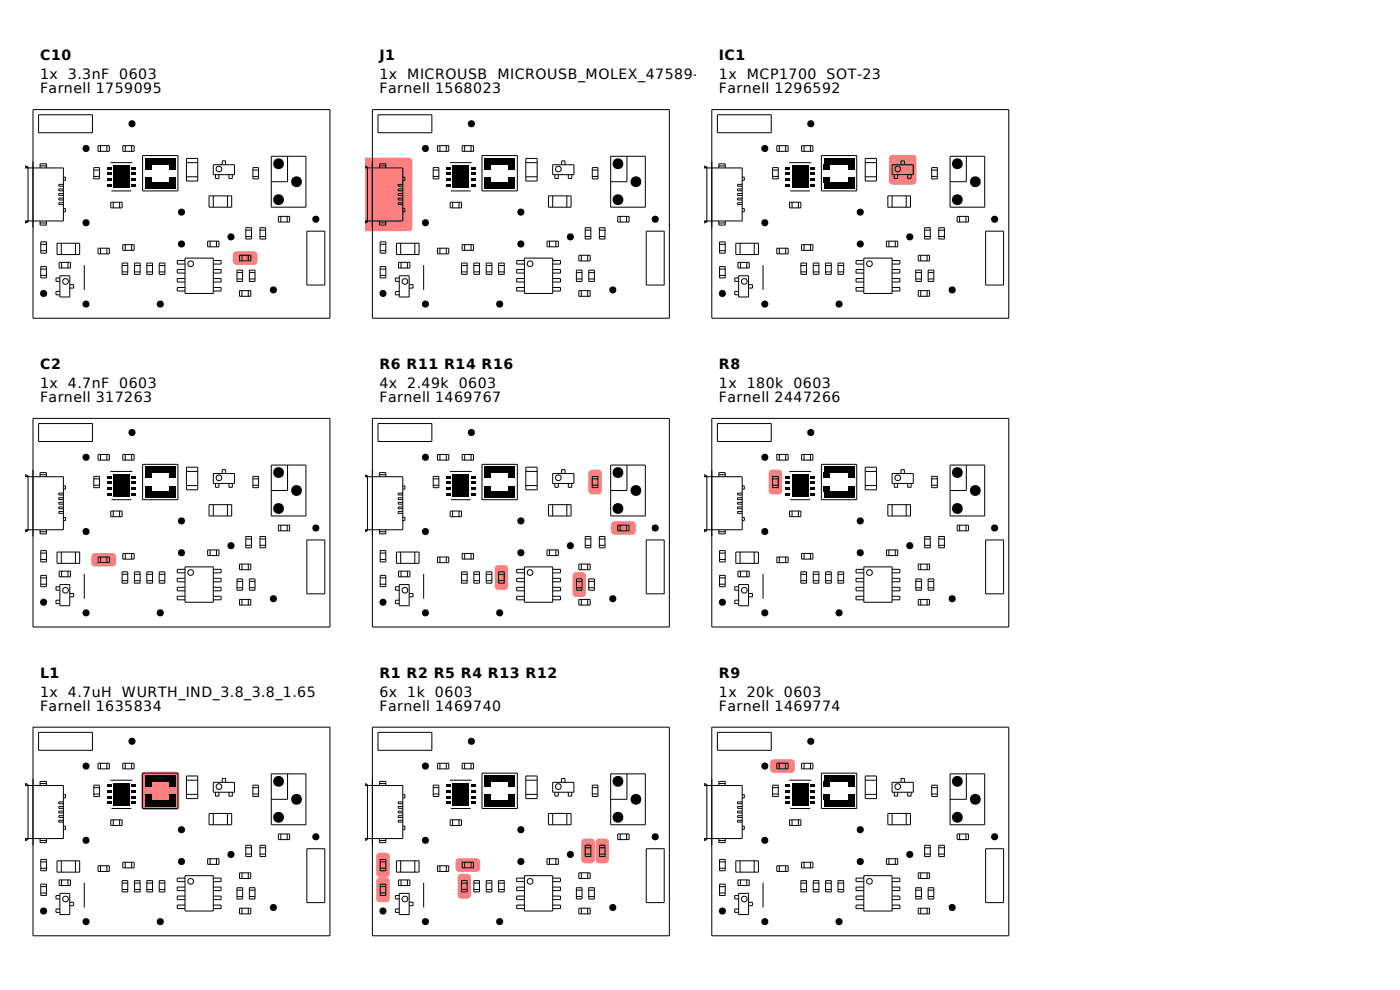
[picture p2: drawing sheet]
<svg xmlns="http://www.w3.org/2000/svg" width="297mm" height="210mm" viewBox="0 0 297 210" stroke-linecap="round" stroke-linejoin="round" font-family="sans-serif">
<path d="M49.6 53.6l.5-.3h3.8a.75 .75 0 0 1 .7 .8v1.3a.75 .75 0 0 1-.7 .8h-3.8a.75 .75 0 0 1-.7-.8v-1.3z" fill="#ff8080"/>
<g fill="#000">
<path d="M22.7 35.4h.9v.6h-.9zM22.7 36.6h.9v.6h-.9zM22.7 37.8h.9v.6h-.9zM22.7 39h.9v.6h-.9zM24 35.1h3.5v4.8h-3.5zM27.9 39h.9v.6h-.9zM27.9 37.8h.9v.6h-.9zM27.9 36.6h.9v.6h-.9zM27.9 35.4h.9v.6h-.9zM30.8 33.5h6.4v1.3h-6.4zM30.8 38.7h6.4v1.3h-6.4zM30.8 34.8h1.3v1.1h-1.3z"/>
<path d="M30.8 37.6h1.3v1.1h-1.3zM36 34.8h1.2v1.1h-1.2zM36 37.6h1.2v1.1h-1.2z"/>
<circle cx="18.3" cy="31.5" r=".76"/>
<circle cx="28" cy="26.3" r=".76"/>
<circle cx="59.1" cy="34.7" r="1.15"/>
<circle cx="62.9" cy="38.5" r="1.15"/>
<circle cx="18.3" cy="47.2" r=".76"/>
<circle cx="38.5" cy="51.8" r=".76"/>
<circle cx="38.5" cy="45" r=".76"/>
<circle cx="49" cy="50.3" r=".76"/>
<circle cx="59.1" cy="42.4" r="1.15"/>
<circle cx="67" cy="46.5" r=".76"/>
<circle cx="9.2" cy="62.3" r=".76"/>
<circle cx="18.2" cy="64.5" r=".76"/>
<circle cx="34" cy="64.5" r=".76"/>
<circle cx="58" cy="61.5" r=".76"/>
</g>
<g fill="none" stroke="#000" stroke-width=".21">
<path d="M5.5 35.6h8v11.3h-8M5.5 35.5l.5 .1M5.5 35.2l.5 .2v11.7l-.5 .2M7 23.3h63v44.2h-63zM8.2 24.3h11.4v3.9h-11.4zM8.5 35.2h1.4M8.5 35.6v-.8h1.4v.8M13.5 39.1h-1v.4h1M13.5 37.6h.4v.7h-.4M19.9 35.6h1.2v2.4h-1.2zM19.9 37.4h1.2M19.9 36.1h1.2"/>
<path d="M20.8 30.9h2.4v1.2h-2.4zM21.3 30.9v1.2M22.7 30.9v1.2M23.4 34.5h4.7M26.1 30.9h2.4v1.2h-2.4zM26.6 30.9v1.2M27.9 30.9v1.2M30.3 33h7.5v7.5h-7.5zM39.6 34.5h2.4M39.6 33.6h2.4v4.8h-2.4zM39.6 37.5h2.4M45.3 35h4.5v2.1h-4.5z"/>
<path d="M45.7 37.1v.8h.7v-.8M47.1 35v-.9h.8v.9M48.6 37.1v.8h.7v-.8M53.7 35.6h1.2v2.4h-1.2zM53.7 37.4h1.2M53.7 36.1h1.2M57.6 33.2h7.3v10.8h-7.3zM61 33.2v5.4h-3.4M6 46.9l-.5 .1M8.5 47.3h1.4M8.5 46.9v.9h1.4v-.9M8.7 56.6h1.2v2.4h-1.2z"/>
<path d="M8.7 51.3h1.2v2.4h-1.2zM8.7 53.2h1.2M8.7 51.8h1.2M8.7 57.1h1.2M8.7 58.4h1.2M12.1 51.6h4.8v2.4h-4.8zM12.6 55.7h2.4v1.2h-2.4zM12.7 59h-.8v.7h.8M12.7 58.5h2.1v4.5h-2.1zM13 51.6v2.4M13.1 55.7v1.2M13.5 40.1h-1v.4h1"/>
<path d="M13.5 41.1h-1v.3h1M13.5 42h-1v.4h1M13.5 43h-1v.4h1M13.5 44.3h.4v.6h-.4M14.4 55.7v1.2M16 51.6v2.4M17.9 56.3v5.2M20.8 52.7h2.4v1.2h-2.4zM21.3 52.7v1.2M22.7 52.7v1.2M23.5 42.9h2.4v1.2h-2.4zM23.7 40.5h4.2"/>
<path d="M24 42.9v1.2M25.4 42.9v1.2M25.9 55.8h1.2v2.4h-1.2zM25.9 56.3h1.2M25.9 57.7h1.2M26.1 51.9h2.4v1.2h-2.4zM26.6 51.9v1.2M27.9 51.9v1.2M28.5 55.8h1.2v2.4h-1.2zM28.5 56.3h1.2M28.5 57.7h1.2M31.2 55.8h1.2v2.4h-1.2z"/>
<path d="M31.2 56.3h1.2M31.2 57.7h1.2M33.8 55.8h1.2v2.4h-1.2zM33.8 56.3h1.2M33.8 57.7h1.2M39.3 54.8h6v7.5h-6zM39.3 55.3h-1.7v.7h1.7M39.3 57.2h-1.7v.7h1.7M39.3 59.1h-1.7v.7h1.7M44.1 51.2h2.4v1.2h-2.4zM44.4 41.6h4.8v2.4h-4.8zM44.6 51.2v1.2"/>
<path d="M45.3 41.6v2.4M45.3 55.3h1.6v.7h-1.6M45.3 57.2h1.6v.7h-1.6M45.3 59.1h1.6v.7h-1.6M45.9 51.2v1.2M48.3 41.6v2.4M50.3 59.2h1.2M50.3 57.8h1.2M50.3 57.3h1.2v2.4h-1.2zM50.8 54.2h2.4v1.2h-2.4zM51.3 54.2v1.2M52.2 48.8h1.2"/>
<path d="M52.2 50.2h1.2M52.2 48.3h1.2v2.4h-1.2zM52.7 54.2v1.2M52.9 59.2h1.2M52.9 57.8h1.2M52.9 57.3h1.2v2.4h-1.2zM55.2 48.8h1.2M55.2 50.2h1.2M55.2 48.3h1.2v2.4h-1.2zM59.1 45.9h2.4v1.2h-2.4zM59.6 45.9v1.2M60.9 45.9v1.2"/>
<path d="M65.1 49h3.8v11.5h-3.8zM12.7 61.8h-.8v.7h.8M14.8 60.4h.8v.7h-.8M39.3 61h-1.7v.7h1.7M45.3 61h1.6v.7h-1.6M50.8 61.7h2.4v1.2h-2.4zM51.3 61.7v1.2M52.7 61.7v1.2"/>
<circle cx="46.5" cy="35.9" r=".6"/>
<circle cx="13.9" cy="59.7" r=".6"/>
<circle cx="40.5" cy="56" r=".6"/>
</g>
<path d="M19.6 117.6l.5-.3h3.8a.75 .75 0 0 1 .7 .8v1.3a.75 .75 0 0 1-.7 .8h-3.8a.75 .75 0 0 1-.7-.8v-1.3z" fill="#ff8080"/>
<g fill="#000">
<path d="M30.8 99h6.4v1.3h-6.4zM22.7 100.9h.9v.6h-.9zM22.7 102.1h.9v.6h-.9zM22.7 103.3h.9v.6h-.9zM22.7 104.5h.9v.6h-.9zM24 100.6h3.5v4.8h-3.5zM27.9 104.5h.9v.6h-.9zM27.9 103.3h.9v.6h-.9zM27.9 102.1h.9v.6h-.9zM27.9 100.9h.9v.6h-.9zM30.8 104.2h6.4v1.3h-6.4zM30.8 100.3h1.3v1.1h-1.3z"/>
<path d="M30.8 103.1h1.3v1.1h-1.3zM36 100.3h1.2v1.1h-1.2zM36 103.1h1.2v1.1h-1.2z"/>
<circle cx="18.3" cy="97" r=".76"/>
<circle cx="28" cy="91.8" r=".76"/>
<circle cx="18.3" cy="112.8" r=".76"/>
<circle cx="38.5" cy="117.3" r=".76"/>
<circle cx="38.5" cy="110.5" r=".76"/>
<circle cx="49" cy="115.8" r=".76"/>
<circle cx="59.1" cy="107.9" r="1.15"/>
<circle cx="59.1" cy="100.2" r="1.15"/>
<circle cx="62.9" cy="104.1" r="1.15"/>
<circle cx="67" cy="112" r=".76"/>
<circle cx="9.2" cy="127.8" r=".76"/>
<circle cx="18.2" cy="130" r=".76"/>
<circle cx="34" cy="130" r=".76"/>
<circle cx="58" cy="127" r=".76"/>
</g>
<g fill="none" stroke="#000" stroke-width=".21">
<path d="M7 88.8h63v44.2h-63zM8.2 89.9h11.4v3.8h-11.4zM20.8 96.4h2.4v1.2h-2.4zM21.3 96.4v1.2M22.7 96.4v1.2M26.1 96.4h2.4v1.2h-2.4zM26.6 96.4v1.2M27.9 96.4v1.2M30.3 98.5h7.5v7.5h-7.5zM39.6 99.1h2.4v4.8h-2.4zM57.6 98.7h7.3v10.8h-7.3zM61 98.7v5.4h-3.4"/>
<path d="M5.5 101.1h8v11.3h-8M5.5 101l.5 .1M5.5 100.7l.5 .2v11.7l-.5 .2M6 112.4l-.5 .2M8.5 100.7h1.4M8.5 112.8h1.4M8.5 101.1v-.8h1.4v.8M8.5 112.4v.9h1.4v-.9M8.7 116.8h1.2v2.4h-1.2zM8.7 118.7h1.2M8.7 117.3h1.2M12.1 117.1h4.8v2.4h-4.8z"/>
<path d="M13 117.1v2.4M13.5 104.6h-1v.4h1M13.5 105.6h-1v.4h1M13.5 106.6h-1v.4h1M13.5 107.5h-1v.4h1M13.5 108.5h-1v.4h1M13.5 103.1h.4v.7h-.4M13.5 109.8h.4v.6h-.4M16 117.1v2.4M19.9 101.1h1.2v2.4h-1.2zM19.9 102.9h1.2M19.9 101.6h1.2"/>
<path d="M20.8 118.2h2.4v1.2h-2.4zM21.3 118.2v1.2M22.7 118.2v1.2M23.4 100h4.7M23.5 108.4h2.4v1.2h-2.4zM23.7 106h4.2M24 108.4v1.2M25.4 108.4v1.2M26.1 117.4h2.4v1.2h-2.4zM26.6 117.4v1.2M27.9 117.4v1.2M39.6 100h2.4"/>
<path d="M39.6 103h2.4M44.1 116.7h2.4v1.2h-2.4zM44.4 107.1h4.8v2.4h-4.8zM44.6 116.7v1.2M45.3 100.5h4.5v2.1h-4.5zM45.3 107.1v2.4M45.7 102.6v.8h.7v-.8M45.9 116.7v1.2M47.1 100.5v-.9h.8v.9M48.3 107.1v2.4M48.6 102.6v.8h.7v-.8M50.8 119.7h2.4v1.2h-2.4z"/>
<path d="M51.3 119.7v1.2M52.2 114.3h1.2M52.2 115.7h1.2M52.2 113.8h1.2v2.4h-1.2zM52.7 119.7v1.2M53.7 101.1h1.2v2.4h-1.2zM53.7 102.9h1.2M53.7 101.6h1.2M55.2 114.3h1.2M55.2 115.7h1.2M55.2 113.8h1.2v2.4h-1.2zM59.1 111.4h2.4v1.2h-2.4z"/>
<path d="M59.6 111.4v1.2M60.9 111.4v1.2M65.1 114.5h3.8v11.5h-3.8zM8.7 122.1h1.2v2.4h-1.2zM8.7 122.6h1.2M8.7 123.9h1.2M12.6 121.2h2.4v1.2h-2.4zM12.7 124.5h-.8v.7h.8M12.7 127.3h-.8v.8h.8M12.7 124h2.1v4.5h-2.1zM13.1 121.2v1.2M14.4 121.2v1.2"/>
<path d="M14.8 125.9h.8v.7h-.8M17.9 121.8v5.2M25.9 121.3h1.2v2.4h-1.2zM25.9 121.8h1.2M25.9 123.2h1.2M28.5 121.3h1.2v2.4h-1.2zM28.5 121.8h1.2M28.5 123.2h1.2M31.2 121.3h1.2v2.4h-1.2zM31.2 121.8h1.2M31.2 123.2h1.2M33.8 121.3h1.2v2.4h-1.2z"/>
<path d="M33.8 121.8h1.2M33.8 123.2h1.2M39.3 120.3h6v7.5h-6zM39.3 120.8h-1.7v.7h1.7M39.3 122.7h-1.7v.7h1.7M39.3 124.6h-1.7v.7h1.7M39.3 126.5h-1.7v.7h1.7M45.3 120.8h1.6v.7h-1.6M45.3 122.7h1.6v.7h-1.6M45.3 124.6h1.6v.7h-1.6M45.3 126.5h1.6v.7h-1.6M50.3 124.7h1.2"/>
<path d="M50.3 123.3h1.2M50.3 122.8h1.2v2.4h-1.2zM50.8 127.2h2.4v1.2h-2.4zM51.3 127.2v1.2M52.7 127.2v1.2M52.9 124.7h1.2M52.9 123.3h1.2M52.9 122.8h1.2v2.4h-1.2z"/>
<circle cx="46.5" cy="101.4" r=".6"/>
<circle cx="13.9" cy="125.2" r=".6"/>
<circle cx="40.5" cy="121.5" r=".6"/>
</g>
<path d="M30.2 163.9l.5-.2h6.6a.75 .75 0 0 1 .8 .8v6.6a.75 .75 0 0 1-.8 .7h-6.6a.75 .75 0 0 1-.7-.7v-6.6z" fill="#ff8080"/>
<g fill="#000">
<path d="M22.7 166.4h.9v.6h-.9zM22.7 167.6h.9v.6h-.9zM22.7 168.8h.9v.6h-.9zM22.7 170h.9v.6h-.9zM24 166.1h3.5v4.9h-3.5zM27.9 170h.9v.6h-.9zM27.9 168.8h.9v.6h-.9zM27.9 167.6h.9v.6h-.9zM27.9 166.4h.9v.6h-.9zM30.8 164.5h6.4v1.3h-6.4zM30.8 169.7h6.4v1.3h-6.4zM30.8 165.8h1.3v1.1h-1.3z"/>
<path d="M30.8 168.6h1.3v1.1h-1.3zM36 165.8h1.2v1.1h-1.2zM36 168.6h1.2v1.1h-1.2z"/>
<circle cx="28" cy="157.3" r=".76"/>
<circle cx="18.3" cy="162.5" r=".76"/>
<circle cx="18.3" cy="178.3" r=".76"/>
<circle cx="38.5" cy="176" r=".76"/>
<circle cx="59.1" cy="165.8" r="1.15"/>
<circle cx="59.1" cy="173.4" r="1.15"/>
<circle cx="62.9" cy="169.6" r="1.15"/>
<circle cx="67" cy="177.5" r=".76"/>
<circle cx="9.2" cy="193.3" r=".76"/>
<circle cx="18.2" cy="195.5" r=".76"/>
<circle cx="34" cy="195.5" r=".76"/>
<circle cx="38.5" cy="182.8" r=".76"/>
<circle cx="49" cy="181.3" r=".76"/>
<circle cx="58" cy="192.5" r=".76"/>
</g>
<g fill="none" stroke="#000" stroke-width=".21">
<path d="M7 154.3h63v44.2h-63zM8.2 155.4h11.4v3.8h-11.4zM5.5 166.6h8v11.3h-8M5.5 166.5l.5 .1M5.5 166.3l.5 .1v11.7l-.5 .2M6 177.9l-.5 .2M8.5 166.2h1.4M8.5 178.3h1.4M8.5 166.6v-.8h1.4v.8M8.5 177.9v.9h1.4v-.9M13.5 170.1h-1v.4h1M13.5 171.1h-1v.4h1"/>
<path d="M13.5 172.1h-1v.4h1M13.5 173.1h-1v.3h1M13.5 174h-1v.4h1M13.5 168.6h.4v.7h-.4M13.5 175.3h.4v.6h-.4M19.9 166.6h1.2v2.4h-1.2zM19.9 168.4h1.2M19.9 167.1h1.2M20.8 161.9h2.4v1.2h-2.4zM21.3 161.9v1.2M22.7 161.9v1.2M23.4 165.5h4.7"/>
<path d="M23.5 173.9h2.4v1.2h-2.4zM23.7 171.5h4.2M24 173.9v1.2M25.4 173.9v1.2M26.1 161.9h2.4v1.2h-2.4zM26.6 161.9v1.2M27.9 161.9v1.2M30.3 164h7.5v7.5h-7.5zM39.6 165.5h2.4M39.6 164.6h2.4v4.8h-2.4zM39.6 168.5h2.4M44.4 172.6h4.8v2.4h-4.8z"/>
<path d="M45.3 166h4.5v2.1h-4.5zM45.3 172.6v2.4M45.7 168.1v.8h.7v-.8M47.1 166v-.9h.8v.9M48.3 172.6v2.4M48.6 168.1v.8h.7v-.8M52.2 179.8h1.2M52.2 179.3h1.2v2.4h-1.2zM53.7 166.6h1.2v2.4h-1.2zM53.7 168.4h1.2M53.7 167.1h1.2M55.2 179.8h1.2"/>
<path d="M55.2 179.3h1.2v2.4h-1.2zM57.6 164.2h7.3v10.8h-7.3zM59.1 176.9h2.4v1.2h-2.4zM59.6 176.9v1.2M60.9 176.9v1.2M61 164.2v5.4h-3.4M8.7 187.6h1.2v2.4h-1.2zM8.7 182.3h1.2v2.4h-1.2zM8.7 184.2h1.2M8.7 182.8h1.2M8.7 188.1h1.2M8.7 189.4h1.2"/>
<path d="M12.1 182.6h4.8v2.4h-4.8zM12.6 186.7h2.4v1.2h-2.4zM12.7 190h-.8v.7h.8M12.7 192.8h-.8v.8h.8M12.7 189.5h2.1v4.5h-2.1zM13 182.6v2.4M13.1 186.7v1.2M14.4 186.7v1.2M14.8 191.4h.8v.7h-.8M16 182.6v2.4M17.9 187.3v5.2M20.8 183.7h2.4v1.2h-2.4z"/>
<path d="M21.3 183.7v1.2M22.7 183.7v1.2M25.9 186.8h1.2v2.4h-1.2zM25.9 187.3h1.2M25.9 188.7h1.2M26.1 182.9h2.4v1.2h-2.4zM26.6 182.9v1.2M27.9 182.9v1.2M28.5 186.8h1.2v2.4h-1.2zM28.5 187.3h1.2M28.5 188.7h1.2M31.2 186.8h1.2v2.4h-1.2z"/>
<path d="M31.2 187.3h1.2M31.2 188.7h1.2M33.8 186.8h1.2v2.4h-1.2zM33.8 187.3h1.2M33.8 188.7h1.2M39.3 185.8h6v7.5h-6zM39.3 186.3h-1.7v.7h1.7M39.3 188.2h-1.7v.7h1.7M39.3 190.1h-1.7v.8h1.7M39.3 192h-1.7v.8h1.7M44.1 182.2h2.4v1.2h-2.4zM44.6 182.2v1.2"/>
<path d="M45.3 186.3h1.6v.7h-1.6M45.3 188.2h1.6v.7h-1.6M45.3 190.1h1.6v.8h-1.6M45.3 192h1.6v.8h-1.6M45.9 182.2v1.2M50.3 190.2h1.2M50.3 188.8h1.2M50.3 188.3h1.2v2.4h-1.2zM50.8 185.2h2.4v1.2h-2.4zM50.8 192.7h2.4v1.2h-2.4zM51.3 185.2v1.2M51.3 192.7v1.2"/>
<path d="M52.2 181.2h1.2M52.7 185.2v1.2M52.7 192.7v1.2M52.9 190.2h1.2M52.9 188.8h1.2M52.9 188.3h1.2v2.4h-1.2zM55.2 181.2h1.2M65.1 180.1h3.8v11.4h-3.8z"/>
<circle cx="46.5" cy="166.9" r=".6"/>
<circle cx="13.9" cy="190.7" r=".6"/>
<circle cx="40.5" cy="187" r=".6"/>
</g>
<path d="M77.5 33.5h9.2a.75 .75 0 0 1 .8 .7v14.1a.75 .75 0 0 1-.8 .8h-9.2z" fill="#ff8080"/>
<g fill="#000">
<path d="M94.7 35.4h.9v.6h-.9zM94.7 36.6h.9v.6h-.9zM94.7 37.8h.9v.6h-.9zM94.7 39h.9v.6h-.9zM96 35.1h3.5v4.8h-3.5zM99.9 39h.9v.6h-.9zM99.9 37.8h.9v.6h-.9zM99.9 36.6h.9v.6h-.9zM99.9 35.4h.9v.6h-.9zM102.8 33.5h6.4v1.3h-6.4zM102.8 38.7h6.4v1.3h-6.4zM102.8 34.8h1.3v1.1h-1.3z"/>
<path d="M102.8 37.6h1.3v1.1h-1.3zM108 34.8h1.2v1.1h-1.2zM108 37.6h1.2v1.1h-1.2z"/>
<circle cx="90.3" cy="31.5" r=".76"/>
<circle cx="100" cy="26.3" r=".76"/>
<circle cx="131.1" cy="34.7" r="1.15"/>
<circle cx="134.9" cy="38.5" r="1.15"/>
<circle cx="90.3" cy="47.2" r=".76"/>
<circle cx="110.5" cy="45" r=".76"/>
<circle cx="110.5" cy="51.8" r=".76"/>
<circle cx="121" cy="50.3" r=".76"/>
<circle cx="131.1" cy="42.4" r="1.15"/>
<circle cx="139" cy="46.5" r=".76"/>
<circle cx="81.3" cy="62.3" r=".76"/>
<circle cx="90.3" cy="64.5" r=".76"/>
<circle cx="106" cy="64.5" r=".76"/>
<circle cx="130" cy="61.5" r=".76"/>
</g>
<g fill="none" stroke="#000" stroke-width=".21">
<path d="M77.5 35.6h8v11.3h-8M77.5 35.5l.5 .1M77.5 35.2l.5 .2v11.7l-.5 .2M79 23.3h63v44.2h-63zM80.2 24.3h11.4v3.9h-11.4zM80.5 35.2h1.4M80.5 35.6v-.8h1.4v.8M85.5 39.1h-1v.4h1M85.5 37.6h.4v.7h-.4M91.9 35.6h1.2v2.4h-1.2zM91.9 37.4h1.2M91.9 36.1h1.2"/>
<path d="M92.8 30.9h2.4v1.2h-2.4zM93.3 30.9v1.2M94.7 30.9v1.2M95.4 34.5h4.7M98.1 30.9h2.4v1.2h-2.4zM98.6 30.9v1.2M99.9 30.9v1.2M102.3 33h7.5v7.5h-7.5zM111.6 34.5h2.4M111.6 33.6h2.4v4.8h-2.4zM111.6 37.5h2.4M117.3 35h4.5v2.1h-4.5z"/>
<path d="M117.7 37.1v.8h.7v-.8M119.2 35v-.9h.7v.9M120.6 37.1v.8h.7v-.8M125.7 35.6h1.2v2.4h-1.2zM125.7 37.4h1.2M125.7 36.1h1.2M129.6 33.2h7.3v10.8h-7.3zM133 33.2v5.4h-3.4M78 46.9l-.5 .1M80.5 47.3h1.4M80.5 46.9v.9h1.4v-.9M80.7 56.6h1.2v2.4h-1.2z"/>
<path d="M80.7 51.3h1.2v2.4h-1.2zM80.7 53.2h1.2M80.7 51.8h1.2M80.7 57.1h1.2M80.7 58.4h1.2M84.1 51.6h4.8v2.4h-4.8zM84.6 55.7h2.4v1.2h-2.4zM84.7 59h-.8v.7h.8M84.7 58.5h2.1v4.5h-2.1zM85 51.6v2.4M85.1 55.7v1.2M85.5 40.1h-1v.4h1"/>
<path d="M85.5 41.1h-1v.3h1M85.5 42h-1v.4h1M85.5 43h-1v.4h1M85.5 44.3h.4v.6h-.4M86.4 55.7v1.2M88 51.6v2.4M89.9 56.3v5.2M92.8 52.7h2.4v1.2h-2.4zM93.3 52.7v1.2M94.7 52.7v1.2M95.5 42.9h2.4v1.2h-2.4zM95.7 40.5h4.2"/>
<path d="M96 42.9v1.2M97.4 42.9v1.2M97.9 55.8h1.2v2.4h-1.2zM97.9 56.3h1.2M97.9 57.7h1.2M98.1 51.9h2.4v1.2h-2.4zM98.6 51.9v1.2M99.9 51.9v1.2M100.5 55.8h1.2v2.4h-1.2zM100.5 56.3h1.2M100.5 57.7h1.2M103.2 55.8h1.2v2.4h-1.2z"/>
<path d="M103.2 56.3h1.2M103.2 57.7h1.2M105.8 55.8h1.2v2.4h-1.2zM105.8 56.3h1.2M105.8 57.7h1.2M111.3 54.8h6v7.5h-6zM111.3 55.3h-1.7v.7h1.7M111.3 57.2h-1.7v.7h1.7M111.3 59.1h-1.7v.7h1.7M116.1 51.2h2.4v1.2h-2.4zM116.4 41.6h4.8v2.4h-4.8zM116.6 51.2v1.2"/>
<path d="M117.3 41.6v2.4M117.3 55.3h1.6v.7h-1.6M117.3 57.2h1.6v.7h-1.6M117.3 59.1h1.6v.7h-1.6M117.9 51.2v1.2M120.3 41.6v2.4M122.3 59.2h1.2M122.3 57.8h1.2M122.3 57.3h1.2v2.4h-1.2zM122.8 54.2h2.4v1.2h-2.4zM123.3 54.2v1.2M124.2 48.8h1.2"/>
<path d="M124.2 50.2h1.2M124.2 48.3h1.2v2.4h-1.2zM124.7 54.2v1.2M124.9 59.2h1.2M124.9 57.8h1.2M124.9 57.3h1.2v2.4h-1.2zM127.2 48.8h1.2M127.2 50.2h1.2M127.2 48.3h1.2v2.4h-1.2zM131.1 45.9h2.4v1.2h-2.4zM131.6 45.9v1.2M132.9 45.9v1.2"/>
<path d="M137.1 49h3.8v11.5h-3.8zM84.7 61.8h-.8v.7h.8M86.8 60.4h.8v.7h-.8M111.3 61h-1.7v.7h1.7M117.3 61h1.6v.7h-1.6M122.8 61.7h2.4v1.2h-2.4zM123.3 61.7v1.2M124.7 61.7v1.2"/>
<circle cx="118.5" cy="35.9" r=".6"/>
<circle cx="85.9" cy="59.7" r=".6"/>
<circle cx="112.5" cy="56" r=".6"/>
</g>
<g fill="#ff8080">
<path d="M105.2 120.1a2.62 2.62 0 0 1 2.2-.2l.4 .4v.3v3.8a.75 .75 0 0 1-.7 .7h-1.4a.75 .75 0 0 1-.7-.7v-3.8z"/>
<path d="M121.7 121.6a2.62 2.62 0 0 1 2.2-.2l.4 .4v.3v3.8a.75 .75 0 0 1-.7 .7h-1.4a.75 .75 0 0 1-.7-.7v-3.8z"/>
<path d="M125.1 99.9a2.62 2.62 0 0 1 2.1-.2l.4 .4 .1 .3v3.7a.75 .75 0 0 1-.8 .8h-1.3a.75 .75 0 0 1-.8-.8v-3.7z"/>
<path d="M129.9 110.8l.5-.2h3.7a.75 .75 0 0 1 .8 .7v1.4a.75 .75 0 0 1-.8 .7h-3.7a.75 .75 0 0 1-.8-.7v-1.4z"/>
</g>
<g fill="#000">
<path d="M102.8 99h6.4v1.3h-6.4zM94.7 100.9h.9v.6h-.9zM94.7 102.1h.9v.6h-.9zM94.7 103.3h.9v.6h-.9zM94.7 104.5h.9v.6h-.9zM96 100.6h3.5v4.8h-3.5zM99.9 104.5h.9v.6h-.9zM99.9 103.3h.9v.6h-.9zM99.9 102.1h.9v.6h-.9zM99.9 100.9h.9v.6h-.9zM102.8 104.2h6.4v1.3h-6.4zM102.8 100.3h1.3v1.1h-1.3z"/>
<path d="M102.8 103.1h1.3v1.1h-1.3zM108 100.3h1.2v1.1h-1.2zM108 103.1h1.2v1.1h-1.2z"/>
<circle cx="90.3" cy="97" r=".76"/>
<circle cx="100" cy="91.8" r=".76"/>
<circle cx="90.3" cy="112.8" r=".76"/>
<circle cx="110.5" cy="117.3" r=".76"/>
<circle cx="110.5" cy="110.5" r=".76"/>
<circle cx="121" cy="115.8" r=".76"/>
<circle cx="131.1" cy="107.9" r="1.15"/>
<circle cx="131.1" cy="100.2" r="1.15"/>
<circle cx="134.9" cy="104.1" r="1.15"/>
<circle cx="139" cy="112" r=".76"/>
<circle cx="81.3" cy="127.8" r=".76"/>
<circle cx="90.3" cy="130" r=".76"/>
<circle cx="106" cy="130" r=".76"/>
<circle cx="130" cy="127" r=".76"/>
</g>
<g fill="none" stroke="#000" stroke-width=".21">
<path d="M79 88.8h63v44.2h-63zM80.2 89.9h11.4v3.8h-11.4zM92.8 96.4h2.4v1.2h-2.4zM93.3 96.4v1.2M94.7 96.4v1.2M98.1 96.4h2.4v1.2h-2.4zM98.6 96.4v1.2M99.9 96.4v1.2M102.3 98.5h7.5v7.5h-7.5zM111.6 99.1h2.4v4.8h-2.4zM129.6 98.7h7.3v10.8h-7.3zM133 98.7v5.4h-3.4"/>
<path d="M77.5 101.1h8v11.3h-8M77.5 101l.5 .1M77.5 100.7l.5 .2v11.7l-.5 .2M78 112.4l-.5 .2M80.5 100.7h1.4M80.5 112.8h1.4M80.5 101.1v-.8h1.4v.8M80.5 112.4v.9h1.4v-.9M80.7 116.8h1.2v2.4h-1.2zM80.7 118.7h1.2M80.7 117.3h1.2M84.1 117.1h4.8v2.4h-4.8z"/>
<path d="M85 117.1v2.4M85.5 104.6h-1v.4h1M85.5 105.6h-1v.4h1M85.5 106.6h-1v.4h1M85.5 107.5h-1v.4h1M85.5 108.5h-1v.4h1M85.5 103.1h.4v.7h-.4M85.5 109.8h.4v.6h-.4M88 117.1v2.4M91.9 101.1h1.2v2.4h-1.2zM91.9 102.9h1.2M91.9 101.6h1.2"/>
<path d="M92.8 118.2h2.4v1.2h-2.4zM93.3 118.2v1.2M94.7 118.2v1.2M95.4 100h4.7M95.5 108.4h2.4v1.2h-2.4zM95.7 106h4.2M96 108.4v1.2M97.4 108.4v1.2M98.1 117.4h2.4v1.2h-2.4zM98.6 117.4v1.2M99.9 117.4v1.2M111.6 100h2.4"/>
<path d="M111.6 103h2.4M116.1 116.7h2.4v1.2h-2.4zM116.4 107.1h4.8v2.4h-4.8zM116.6 116.7v1.2M117.3 100.5h4.5v2.1h-4.5zM117.3 107.1v2.4M117.7 102.6v.8h.7v-.8M117.9 116.7v1.2M119.2 100.5v-.9h.7v.9M120.3 107.1v2.4M120.6 102.6v.8h.7v-.8M122.8 119.7h2.4v1.2h-2.4z"/>
<path d="M123.3 119.7v1.2M124.2 114.3h1.2M124.2 115.7h1.2M124.2 113.8h1.2v2.4h-1.2zM124.7 119.7v1.2M125.7 101.1h1.2v2.4h-1.2zM125.7 102.9h1.2M125.7 101.6h1.2M127.2 114.3h1.2M127.2 115.7h1.2M127.2 113.8h1.2v2.4h-1.2zM131.1 111.4h2.4v1.2h-2.4z"/>
<path d="M131.6 111.4v1.2M132.9 111.4v1.2M137.1 114.5h3.8v11.5h-3.8zM80.7 122.1h1.2v2.4h-1.2zM80.7 122.6h1.2M80.7 123.9h1.2M84.6 121.2h2.4v1.2h-2.4zM84.7 124.5h-.8v.7h.8M84.7 127.3h-.8v.8h.8M84.7 124h2.1v4.5h-2.1zM85.1 121.2v1.2M86.4 121.2v1.2"/>
<path d="M86.8 125.9h.8v.7h-.8M89.9 121.8v5.2M97.9 121.3h1.2v2.4h-1.2zM97.9 121.8h1.2M97.9 123.2h1.2M100.5 121.3h1.2v2.4h-1.2zM100.5 121.8h1.2M100.5 123.2h1.2M103.2 121.3h1.2v2.4h-1.2zM103.2 121.8h1.2M103.2 123.2h1.2M105.8 121.3h1.2v2.4h-1.2z"/>
<path d="M105.8 121.8h1.2M105.8 123.2h1.2M111.3 120.3h6v7.5h-6zM111.3 120.8h-1.7v.7h1.7M111.3 122.7h-1.7v.7h1.7M111.3 124.6h-1.7v.7h1.7M111.3 126.5h-1.7v.7h1.7M117.3 120.8h1.6v.7h-1.6M117.3 122.7h1.6v.7h-1.6M117.3 124.6h1.6v.7h-1.6M117.3 126.5h1.6v.7h-1.6M122.3 124.7h1.2"/>
<path d="M122.3 123.3h1.2M122.3 122.8h1.2v2.4h-1.2zM122.8 127.2h2.4v1.2h-2.4zM123.3 127.2v1.2M124.7 127.2v1.2M124.9 124.7h1.2M124.9 123.3h1.2M124.9 122.8h1.2v2.4h-1.2z"/>
<circle cx="118.5" cy="101.4" r=".6"/>
<circle cx="85.9" cy="125.2" r=".6"/>
<circle cx="112.5" cy="121.5" r=".6"/>
</g>
<g fill="#ff8080">
<path d="M80.1 181.1a2.62 2.62 0 0 1 2.1-.1l.4 .4 .1 .2v3.8a.75 .75 0 0 1-.8 .7h-1.3a.75 .75 0 0 1-.8-.7v-3.8z"/>
<path d="M80.1 186.4a2.62 2.62 0 0 1 2.1-.2l.4 .4 .1 .3v3.7a.75 .75 0 0 1-.8 .8h-1.3a.75 .75 0 0 1-.8-.8v-3.7z"/>
<path d="M96.9 182.3l.5-.2h3.7a.75 .75 0 0 1 .8 .7v1.4a.75 .75 0 0 1-.8 .7h-3.7a.75 .75 0 0 1-.8-.7v-1.4z"/>
<path d="M97.3 185.6a2.62 2.62 0 0 1 2.2-.1l.4 .4v.2v3.8a.75 .75 0 0 1-.7 .7h-1.4a.75 .75 0 0 1-.7-.7v-3.8z"/>
<path d="M126.6 178.1a2.62 2.62 0 0 1 2.1-.1l.4 .4 .1 .2v3.8a.75 .75 0 0 1-.8 .7h-1.3a.75 .75 0 0 1-.8-.7v-3.8z"/>
<path d="M123.6 178.1a2.63 2.63 0 0 1 2.1-.1l.4 .4 .1 .2v3.8a.75 .75 0 0 1-.8 .7h-1.3a.75 .75 0 0 1-.8-.7v-3.8z"/>
</g>
<g fill="#000">
<path d="M94.7 166.4h.9v.6h-.9zM94.7 167.6h.9v.6h-.9zM94.7 168.8h.9v.6h-.9zM94.7 170h.9v.6h-.9zM96 166.1h3.5v4.9h-3.5zM99.9 170h.9v.6h-.9zM99.9 168.8h.9v.6h-.9zM99.9 167.6h.9v.6h-.9zM99.9 166.4h.9v.6h-.9zM102.8 164.5h6.4v1.3h-6.4zM102.8 169.7h6.4v1.3h-6.4zM102.8 165.8h1.3v1.1h-1.3z"/>
<path d="M102.8 168.6h1.3v1.1h-1.3zM108 165.8h1.2v1.1h-1.2zM108 168.6h1.2v1.1h-1.2z"/>
<circle cx="100" cy="157.3" r=".76"/>
<circle cx="90.3" cy="162.5" r=".76"/>
<circle cx="90.3" cy="178.3" r=".76"/>
<circle cx="110.5" cy="176" r=".76"/>
<circle cx="131.1" cy="165.8" r="1.15"/>
<circle cx="131.1" cy="173.4" r="1.15"/>
<circle cx="134.9" cy="169.6" r="1.15"/>
<circle cx="139" cy="177.5" r=".76"/>
<circle cx="81.3" cy="193.3" r=".76"/>
<circle cx="90.3" cy="195.5" r=".76"/>
<circle cx="106" cy="195.5" r=".76"/>
<circle cx="110.5" cy="182.8" r=".76"/>
<circle cx="121" cy="181.3" r=".76"/>
<circle cx="130" cy="192.5" r=".76"/>
</g>
<g fill="none" stroke="#000" stroke-width=".21">
<path d="M79 154.3h63v44.2h-63zM80.2 155.4h11.4v3.8h-11.4zM77.5 166.6h8v11.3h-8M77.5 166.5l.5 .1M77.5 166.3l.5 .1v11.7l-.5 .2M78 177.9l-.5 .2M80.5 166.2h1.4M80.5 178.3h1.4M80.5 166.6v-.8h1.4v.8M80.5 177.9v.9h1.4v-.9M85.5 170.1h-1v.4h1M85.5 171.1h-1v.4h1"/>
<path d="M85.5 172.1h-1v.4h1M85.5 173.1h-1v.3h1M85.5 174h-1v.4h1M85.5 168.6h.4v.7h-.4M85.5 175.3h.4v.6h-.4M91.9 166.6h1.2v2.4h-1.2zM91.9 168.4h1.2M91.9 167.1h1.2M92.8 161.9h2.4v1.2h-2.4zM93.3 161.9v1.2M94.7 161.9v1.2M95.4 165.5h4.7"/>
<path d="M95.5 173.9h2.4v1.2h-2.4zM95.7 171.5h4.2M96 173.9v1.2M97.4 173.9v1.2M98.1 161.9h2.4v1.2h-2.4zM98.6 161.9v1.2M99.9 161.9v1.2M102.3 164h7.5v7.5h-7.5zM111.6 165.5h2.4M111.6 164.6h2.4v4.8h-2.4zM111.6 168.5h2.4M116.4 172.6h4.8v2.4h-4.8z"/>
<path d="M117.3 166h4.5v2.1h-4.5zM117.3 172.6v2.4M117.7 168.1v.8h.7v-.8M119.2 166v-.9h.7v.9M120.3 172.6v2.4M120.6 168.1v.8h.7v-.8M124.2 179.8h1.2M124.2 179.3h1.2v2.4h-1.2zM125.7 166.6h1.2v2.4h-1.2zM125.7 168.4h1.2M125.7 167.1h1.2M127.2 179.8h1.2"/>
<path d="M127.2 179.3h1.2v2.4h-1.2zM129.6 164.2h7.3v10.8h-7.3zM131.1 176.9h2.4v1.2h-2.4zM131.6 176.9v1.2M132.9 176.9v1.2M133 164.2v5.4h-3.4M80.7 187.6h1.2v2.4h-1.2zM80.7 182.3h1.2v2.4h-1.2zM80.7 184.2h1.2M80.7 182.8h1.2M80.7 188.1h1.2M80.7 189.4h1.2"/>
<path d="M84.1 182.6h4.8v2.4h-4.8zM84.6 186.7h2.4v1.2h-2.4zM84.7 190h-.8v.7h.8M84.7 192.8h-.8v.8h.8M84.7 189.5h2.1v4.5h-2.1zM85 182.6v2.4M85.1 186.7v1.2M86.4 186.7v1.2M86.8 191.4h.8v.7h-.8M88 182.6v2.4M89.9 187.3v5.2M92.8 183.7h2.4v1.2h-2.4z"/>
<path d="M93.3 183.7v1.2M94.7 183.7v1.2M97.9 186.8h1.2v2.4h-1.2zM97.9 187.3h1.2M97.9 188.7h1.2M98.1 182.9h2.4v1.2h-2.4zM98.6 182.9v1.2M99.9 182.9v1.2M100.5 186.8h1.2v2.4h-1.2zM100.5 187.3h1.2M100.5 188.7h1.2M103.2 186.8h1.2v2.4h-1.2z"/>
<path d="M103.2 187.3h1.2M103.2 188.7h1.2M105.8 186.8h1.2v2.4h-1.2zM105.8 187.3h1.2M105.8 188.7h1.2M111.3 185.8h6v7.5h-6zM111.3 186.3h-1.7v.7h1.7M111.3 188.2h-1.7v.7h1.7M111.3 190.1h-1.7v.8h1.7M111.3 192h-1.7v.8h1.7M116.1 182.2h2.4v1.2h-2.4zM116.6 182.2v1.2"/>
<path d="M117.3 186.3h1.6v.7h-1.6M117.3 188.2h1.6v.7h-1.6M117.3 190.1h1.6v.8h-1.6M117.3 192h1.6v.8h-1.6M117.9 182.2v1.2M122.3 190.2h1.2M122.3 188.8h1.2M122.3 188.3h1.2v2.4h-1.2zM122.8 185.2h2.4v1.2h-2.4zM122.8 192.7h2.4v1.2h-2.4zM123.3 185.2v1.2M123.3 192.7v1.2"/>
<path d="M124.2 181.2h1.2M124.7 185.2v1.2M124.7 192.7v1.2M124.9 190.2h1.2M124.9 188.8h1.2M124.9 188.3h1.2v2.4h-1.2zM127.2 181.2h1.2M137.1 180.1h3.8v11.4h-3.8z"/>
<circle cx="118.5" cy="166.9" r=".6"/>
<circle cx="85.9" cy="190.7" r=".6"/>
<circle cx="112.5" cy="187" r=".6"/>
</g>
<path d="M188.8 33.1l.5-.2h4.4a.75 .75 0 0 1 .7 .7v4.8a.75 .75 0 0 1-.7 .8h-4.4a.75 .75 0 0 1-.7-.8v-4.8z" fill="#ff8080"/>
<g fill="#000">
<path d="M166.7 35.4h.9v.6h-.9zM166.7 36.6h.9v.6h-.9zM166.7 37.8h.9v.6h-.9zM166.7 39h.9v.6h-.9zM168 35.1h3.5v4.8h-3.5zM171.9 39h.9v.6h-.9zM171.9 37.8h.9v.6h-.9zM171.9 36.6h.9v.6h-.9zM171.9 35.4h.9v.6h-.9zM174.8 33.5h6.4v1.3h-6.4zM174.8 38.7h6.4v1.3h-6.4zM174.8 34.8h1.3v1.1h-1.3z"/>
<path d="M174.8 37.6h1.3v1.1h-1.3zM180 34.8h1.2v1.1h-1.2zM180 37.6h1.2v1.1h-1.2z"/>
<circle cx="162.3" cy="31.5" r=".76"/>
<circle cx="172" cy="26.3" r=".76"/>
<circle cx="203.1" cy="34.7" r="1.15"/>
<circle cx="206.9" cy="38.5" r="1.15"/>
<circle cx="162.3" cy="47.3" r=".76"/>
<circle cx="182.5" cy="45" r=".76"/>
<circle cx="182.5" cy="51.8" r=".76"/>
<circle cx="193" cy="50.3" r=".76"/>
<circle cx="203.1" cy="42.4" r="1.15"/>
<circle cx="211" cy="46.5" r=".76"/>
<circle cx="153.3" cy="62.3" r=".76"/>
<circle cx="162.3" cy="64.5" r=".76"/>
<circle cx="178" cy="64.5" r=".76"/>
<circle cx="202" cy="61.5" r=".76"/>
</g>
<g fill="none" stroke="#000" stroke-width=".21">
<path d="M149.5 35.6h8v11.3h-8M149.5 35.5l.5 .1M149.5 35.2l.5 .2v11.7l-.5 .2M151 23.3h63v44.2h-63zM152.2 24.3h11.4v3.9h-11.4zM152.5 35.2h1.4M152.5 35.6v-.8h1.4v.8M157.5 39.1h-1v.4h1M157.5 37.6h.4v.7h-.4M163.9 35.6h1.2v2.4h-1.2zM163.9 37.4h1.2M163.9 36.1h1.2"/>
<path d="M164.8 30.9h2.4v1.2h-2.4zM165.3 30.9v1.2M166.7 30.9v1.2M167.4 34.5h4.7M170.1 30.9h2.4v1.2h-2.4zM170.6 30.9v1.2M171.9 30.9v1.2M174.3 33h7.5v7.5h-7.5zM183.6 34.5h2.4M183.6 33.6h2.4v4.8h-2.4zM183.6 37.5h2.4M189.3 35h4.5v2.1h-4.5z"/>
<path d="M189.7 37.1v.8h.8v-.8M191.2 35v-.9h.7v.9M192.6 37.1v.8h.7v-.8M197.7 35.6h1.2v2.4h-1.2zM197.7 37.4h1.2M197.7 36.1h1.2M201.6 33.2h7.3v10.8h-7.3zM205 33.2v5.4h-3.4M150 46.9l-.5 .1M152.5 47.3h1.4M152.5 46.9v.9h1.4v-.9M152.7 56.6h1.2v2.4h-1.2z"/>
<path d="M152.7 51.3h1.2v2.4h-1.2zM152.7 53.2h1.2M152.7 51.8h1.2M152.7 57.1h1.2M152.7 58.4h1.2M156.1 51.6h4.8v2.4h-4.8zM156.6 55.7h2.4v1.2h-2.4zM156.7 59h-.8v.7h.8M156.7 58.5h2.1v4.5h-2.1zM157 51.6v2.4M157.1 55.7v1.2M157.5 40.1h-1v.4h1"/>
<path d="M157.5 41.1h-1v.3h1M157.5 42h-1v.4h1M157.5 43h-1v.4h1M157.5 44.3h.4v.6h-.4M158.4 55.7v1.2M160 51.6v2.4M161.9 56.3v5.2M164.8 52.7h2.4v1.2h-2.4zM165.3 52.7v1.2M166.7 52.7v1.2M167.5 42.9h2.4v1.2h-2.4zM167.7 40.5h4.2"/>
<path d="M168 42.9v1.2M169.4 42.9v1.2M169.9 55.8h1.2v2.4h-1.2zM169.9 56.3h1.2M169.9 57.7h1.2M170.1 51.9h2.4v1.2h-2.4zM170.6 51.9v1.2M171.9 51.9v1.2M172.5 55.8h1.2v2.4h-1.2zM172.5 56.3h1.2M172.5 57.7h1.2M175.2 55.8h1.2v2.4h-1.2z"/>
<path d="M175.2 56.3h1.2M175.2 57.7h1.2M177.8 55.8h1.2v2.4h-1.2zM177.8 56.3h1.2M177.8 57.7h1.2M183.3 54.8h6v7.5h-6zM183.3 55.3h-1.7v.7h1.7M183.3 57.2h-1.7v.7h1.7M183.3 59.1h-1.7v.7h1.7M188.1 51.2h2.4v1.2h-2.4zM188.4 41.6h4.8v2.4h-4.8zM188.6 51.2v1.2"/>
<path d="M189.3 41.6v2.4M189.3 55.3h1.6v.7h-1.6M189.3 57.2h1.6v.7h-1.6M189.3 59.1h1.6v.7h-1.6M189.9 51.2v1.2M192.3 41.6v2.4M194.3 59.2h1.2M194.3 57.8h1.2M194.3 57.3h1.2v2.4h-1.2zM194.8 54.2h2.4v1.2h-2.4zM195.3 54.2v1.2M196.2 48.8h1.2"/>
<path d="M196.2 50.2h1.2M196.2 48.3h1.2v2.4h-1.2zM196.7 54.2v1.2M196.9 59.2h1.2M196.9 57.8h1.2M196.9 57.3h1.2v2.4h-1.2zM199.2 48.8h1.2M199.2 50.2h1.2M199.2 48.3h1.2v2.4h-1.2zM203.1 45.9h2.4v1.2h-2.4zM203.6 45.9v1.2M205 45.9v1.2"/>
<path d="M209.1 49h3.8v11.5h-3.8zM156.7 61.8h-.8v.7h.8M158.8 60.4h.8v.7h-.8M183.3 61h-1.7v.7h1.7M189.3 61h1.6v.7h-1.6M194.8 61.7h2.4v1.2h-2.4zM195.3 61.7v1.2M196.7 61.7v1.2"/>
<circle cx="190.5" cy="35.9" r=".6"/>
<circle cx="157.9" cy="59.7" r=".6"/>
<circle cx="184.5" cy="56" r=".6"/>
</g>
<path d="M163.3 99.9a2.62 2.62 0 0 1 2.2-.2l.4 .4v.3v3.7a.75 .75 0 0 1-.7 .8h-1.4a.75 .75 0 0 1-.7-.8v-3.7z" fill="#ff8080"/>
<g fill="#000">
<path d="M174.8 99h6.4v1.3h-6.4zM166.7 100.9h.9v.6h-.9zM166.7 102.1h.9v.6h-.9zM166.7 103.3h.9v.6h-.9zM166.7 104.5h.9v.6h-.9zM168 100.6h3.5v4.8h-3.5zM171.9 104.5h.9v.6h-.9zM171.9 103.3h.9v.6h-.9zM171.9 102.1h.9v.6h-.9zM171.9 100.9h.9v.6h-.9zM174.8 104.2h6.4v1.3h-6.4zM174.8 100.3h1.3v1.1h-1.3z"/>
<path d="M174.8 103.1h1.3v1.1h-1.3zM180 100.3h1.2v1.1h-1.2zM180 103.1h1.2v1.1h-1.2z"/>
<circle cx="162.3" cy="97" r=".76"/>
<circle cx="172" cy="91.8" r=".76"/>
<circle cx="162.3" cy="112.8" r=".76"/>
<circle cx="182.5" cy="117.3" r=".76"/>
<circle cx="182.5" cy="110.5" r=".76"/>
<circle cx="193" cy="115.8" r=".76"/>
<circle cx="203.1" cy="107.9" r="1.15"/>
<circle cx="203.1" cy="100.2" r="1.15"/>
<circle cx="206.9" cy="104.1" r="1.15"/>
<circle cx="211" cy="112" r=".76"/>
<circle cx="153.3" cy="127.8" r=".76"/>
<circle cx="162.3" cy="130" r=".76"/>
<circle cx="178" cy="130" r=".76"/>
<circle cx="202" cy="127" r=".76"/>
</g>
<g fill="none" stroke="#000" stroke-width=".21">
<path d="M151 88.8h63v44.2h-63zM152.2 89.9h11.4v3.8h-11.4zM164.8 96.4h2.4v1.2h-2.4zM165.3 96.4v1.2M166.7 96.4v1.2M170.1 96.4h2.4v1.2h-2.4zM170.6 96.4v1.2M171.9 96.4v1.2M174.3 98.5h7.5v7.5h-7.5zM183.6 99.1h2.4v4.8h-2.4zM201.6 98.7h7.3v10.8h-7.3zM205 98.7v5.4h-3.4"/>
<path d="M149.5 101.1h8v11.3h-8M149.5 101l.5 .1M149.5 100.7l.5 .2v11.7l-.5 .2M150 112.4l-.5 .2M152.5 100.7h1.4M152.5 112.8h1.4M152.5 101.1v-.8h1.4v.8M152.5 112.4v.9h1.4v-.9M152.7 116.8h1.2v2.4h-1.2zM152.7 118.7h1.2M152.7 117.3h1.2M156.1 117.1h4.8v2.4h-4.8z"/>
<path d="M157 117.1v2.4M157.5 104.6h-1v.4h1M157.5 105.6h-1v.4h1M157.5 106.6h-1v.4h1M157.5 107.5h-1v.4h1M157.5 108.5h-1v.4h1M157.5 103.1h.4v.7h-.4M157.5 109.8h.4v.6h-.4M160 117.1v2.4M163.9 101.1h1.2v2.4h-1.2zM163.9 102.9h1.2M163.9 101.6h1.2"/>
<path d="M164.8 118.2h2.4v1.2h-2.4zM165.3 118.2v1.2M166.7 118.2v1.2M167.4 100h4.7M167.5 108.4h2.4v1.2h-2.4zM167.7 106h4.2M168 108.4v1.2M169.4 108.4v1.2M170.1 117.4h2.4v1.2h-2.4zM170.6 117.4v1.2M171.9 117.4v1.2M183.6 100h2.4"/>
<path d="M183.6 103h2.4M188.1 116.7h2.4v1.2h-2.4zM188.4 107.1h4.8v2.4h-4.8zM188.6 116.7v1.2M189.3 100.5h4.5v2.1h-4.5zM189.3 107.1v2.4M189.7 102.6v.8h.8v-.8M189.9 116.7v1.2M191.2 100.5v-.9h.7v.9M192.3 107.1v2.4M192.6 102.6v.8h.7v-.8M194.8 119.7h2.4v1.2h-2.4z"/>
<path d="M195.3 119.7v1.2M196.2 114.3h1.2M196.2 115.7h1.2M196.2 113.8h1.2v2.4h-1.2zM196.7 119.7v1.2M197.7 101.1h1.2v2.4h-1.2zM197.7 102.9h1.2M197.7 101.6h1.2M199.2 114.3h1.2M199.2 115.7h1.2M199.2 113.8h1.2v2.4h-1.2zM203.1 111.4h2.4v1.2h-2.4z"/>
<path d="M203.6 111.4v1.2M205 111.4v1.2M209.1 114.5h3.8v11.5h-3.8zM152.7 122.1h1.2v2.4h-1.2zM152.7 122.6h1.2M152.7 123.9h1.2M156.6 121.2h2.4v1.2h-2.4zM156.7 124.5h-.8v.7h.8M156.7 127.3h-.8v.8h.8M156.7 124h2.1v4.5h-2.1zM157.1 121.2v1.2M158.4 121.2v1.2"/>
<path d="M158.8 125.9h.8v.7h-.8M161.9 121.8v5.2M169.9 121.3h1.2v2.4h-1.2zM169.9 121.8h1.2M169.9 123.2h1.2M172.5 121.3h1.2v2.4h-1.2zM172.5 121.8h1.2M172.5 123.2h1.2M175.2 121.3h1.2v2.4h-1.2zM175.2 121.8h1.2M175.2 123.2h1.2M177.8 121.3h1.2v2.4h-1.2z"/>
<path d="M177.8 121.8h1.2M177.8 123.2h1.2M183.3 120.3h6v7.5h-6zM183.3 120.8h-1.7v.7h1.7M183.3 122.7h-1.7v.7h1.7M183.3 124.6h-1.7v.7h1.7M183.3 126.5h-1.7v.7h1.7M189.3 120.8h1.6v.7h-1.6M189.3 122.7h1.6v.7h-1.6M189.3 124.6h1.6v.7h-1.6M189.3 126.5h1.6v.7h-1.6M194.3 124.7h1.2"/>
<path d="M194.3 123.3h1.2M194.3 122.8h1.2v2.4h-1.2zM194.8 127.2h2.4v1.2h-2.4zM195.3 127.2v1.2M196.7 127.2v1.2M196.9 124.7h1.2M196.9 123.3h1.2M196.9 122.8h1.2v2.4h-1.2z"/>
<circle cx="190.5" cy="101.4" r=".6"/>
<circle cx="157.9" cy="125.2" r=".6"/>
<circle cx="184.5" cy="121.5" r=".6"/>
</g>
<path d="M163.6 161.3l.5-.2h3.8a.75 .75 0 0 1 .7 .7v1.4a.75 .75 0 0 1-.7 .7h-3.8a.75 .75 0 0 1-.7-.7v-1.4z" fill="#ff8080"/>
<g fill="#000">
<path d="M166.7 166.4h.9v.6h-.9zM166.7 167.6h.9v.6h-.9zM166.7 168.8h.9v.6h-.9zM166.7 170h.9v.6h-.9zM168 166.1h3.5v4.9h-3.5zM171.9 170h.9v.6h-.9zM171.9 168.8h.9v.6h-.9zM171.9 167.6h.9v.6h-.9zM171.9 166.4h.9v.6h-.9zM174.8 164.5h6.4v1.3h-6.4zM174.8 169.7h6.4v1.3h-6.4zM174.8 165.8h1.3v1.1h-1.3z"/>
<path d="M174.8 168.6h1.3v1.1h-1.3zM180 165.8h1.2v1.1h-1.2zM180 168.6h1.2v1.1h-1.2z"/>
<circle cx="172" cy="157.3" r=".76"/>
<circle cx="162.3" cy="162.5" r=".76"/>
<circle cx="162.3" cy="178.3" r=".76"/>
<circle cx="182.5" cy="176" r=".76"/>
<circle cx="203.1" cy="165.8" r="1.15"/>
<circle cx="203.1" cy="173.4" r="1.15"/>
<circle cx="206.9" cy="169.6" r="1.15"/>
<circle cx="211" cy="177.5" r=".76"/>
<circle cx="153.3" cy="193.3" r=".76"/>
<circle cx="162.3" cy="195.5" r=".76"/>
<circle cx="178" cy="195.5" r=".76"/>
<circle cx="182.5" cy="182.8" r=".76"/>
<circle cx="193" cy="181.3" r=".76"/>
<circle cx="202" cy="192.5" r=".76"/>
</g>
<g fill="none" stroke="#000" stroke-width=".21">
<path d="M151 154.3h63v44.2h-63zM152.2 155.4h11.4v3.8h-11.4zM149.5 166.6h8v11.3h-8M149.5 166.5l.5 .1M149.5 166.3l.5 .1v11.7l-.5 .2M150 177.9l-.5 .2M152.5 166.2h1.4M152.5 178.3h1.4M152.5 166.6v-.8h1.4v.8M152.5 177.9v.9h1.4v-.9M157.5 170.1h-1v.4h1M157.5 171.1h-1v.4h1"/>
<path d="M157.5 172.1h-1v.4h1M157.5 173.1h-1v.3h1M157.5 174h-1v.4h1M157.5 168.6h.4v.7h-.4M157.5 175.3h.4v.6h-.4M163.9 166.6h1.2v2.4h-1.2zM163.9 168.4h1.2M163.9 167.1h1.2M164.8 161.9h2.4v1.2h-2.4zM165.3 161.9v1.2M166.7 161.9v1.2M167.4 165.5h4.7"/>
<path d="M167.5 173.9h2.4v1.2h-2.4zM167.7 171.5h4.2M168 173.9v1.2M169.4 173.9v1.2M170.1 161.9h2.4v1.2h-2.4zM170.6 161.9v1.2M171.9 161.9v1.2M174.3 164h7.5v7.5h-7.5zM183.6 165.5h2.4M183.6 164.6h2.4v4.8h-2.4zM183.6 168.5h2.4M188.4 172.6h4.8v2.4h-4.8z"/>
<path d="M189.3 166h4.5v2.1h-4.5zM189.3 172.6v2.4M189.7 168.1v.8h.8v-.8M191.2 166v-.9h.7v.9M192.3 172.6v2.4M192.6 168.1v.8h.7v-.8M196.2 179.8h1.2M196.2 179.3h1.2v2.4h-1.2zM197.7 166.6h1.2v2.4h-1.2zM197.7 168.4h1.2M197.7 167.1h1.2M199.2 179.8h1.2"/>
<path d="M199.2 179.3h1.2v2.4h-1.2zM201.6 164.2h7.3v10.8h-7.3zM203.1 176.9h2.4v1.2h-2.4zM203.6 176.9v1.2M205 176.9v1.2M205 164.2v5.4h-3.4M152.7 187.6h1.2v2.4h-1.2zM152.7 182.3h1.2v2.4h-1.2zM152.7 184.2h1.2M152.7 182.8h1.2M152.7 188.1h1.2M152.7 189.4h1.2"/>
<path d="M156.1 182.6h4.8v2.4h-4.8zM156.6 186.7h2.4v1.2h-2.4zM156.7 190h-.8v.7h.8M156.7 192.8h-.8v.8h.8M156.7 189.5h2.1v4.5h-2.1zM157 182.6v2.4M157.1 186.7v1.2M158.4 186.7v1.2M158.8 191.4h.8v.7h-.8M160 182.6v2.4M161.9 187.3v5.2M164.8 183.7h2.4v1.2h-2.4z"/>
<path d="M165.3 183.7v1.2M166.7 183.7v1.2M169.9 186.8h1.2v2.4h-1.2zM169.9 187.3h1.2M169.9 188.7h1.2M170.1 182.9h2.4v1.2h-2.4zM170.6 182.9v1.2M171.9 182.9v1.2M172.5 186.8h1.2v2.4h-1.2zM172.5 187.3h1.2M172.5 188.7h1.2M175.2 186.8h1.2v2.4h-1.2z"/>
<path d="M175.2 187.3h1.2M175.2 188.7h1.2M177.8 186.8h1.2v2.4h-1.2zM177.8 187.3h1.2M177.8 188.7h1.2M183.3 185.8h6v7.5h-6zM183.3 186.3h-1.7v.7h1.7M183.3 188.2h-1.7v.7h1.7M183.3 190.1h-1.7v.8h1.7M183.3 192h-1.7v.8h1.7M188.1 182.2h2.4v1.2h-2.4zM188.6 182.2v1.2"/>
<path d="M189.3 186.3h1.6v.7h-1.6M189.3 188.2h1.6v.7h-1.6M189.3 190.1h1.6v.8h-1.6M189.3 192h1.6v.8h-1.6M189.9 182.2v1.2M194.3 190.2h1.2M194.3 188.8h1.2M194.3 188.3h1.2v2.4h-1.2zM194.8 185.2h2.4v1.2h-2.4zM194.8 192.7h2.4v1.2h-2.4zM195.3 185.2v1.2M195.3 192.7v1.2"/>
<path d="M196.2 181.2h1.2M196.7 185.2v1.2M196.7 192.7v1.2M196.9 190.2h1.2M196.9 188.8h1.2M196.9 188.3h1.2v2.4h-1.2zM199.2 181.2h1.2M209.1 180.1h3.8v11.4h-3.8z"/>
<circle cx="190.5" cy="166.9" r=".6"/>
<circle cx="157.9" cy="190.7" r=".6"/>
<circle cx="184.5" cy="187" r=".6"/>
</g>
<g font-size="3">
<text x="8.5" y="12.8">C10</text>
<text x="8.5" y="16.8">1x</text>
<text x="14.4" y="16.8">3.3nF</text>
<text x="25.3" y="16.8">0603</text>
<text x="80.5" y="12.8">J1</text>
<text x="80.5" y="16.8">1x</text>
<text x="86.4" y="16.8">MICROUSB</text>
<text x="105.5" y="16.8">MICROUSB_MOLEX_47589-0001</text>
<text x="152.5" y="12.8">IC1</text>
<text x="152.5" y="16.8">1x</text>
<text x="158.4" y="16.8">MCP1700</text>
<text x="175.4" y="16.8">SOT-23</text>
<text x="8.5" y="19.8">Farnell 1759095</text>
<text x="80.5" y="19.8">Farnell 1568023</text>
<text x="152.5" y="19.8">Farnell 1296592</text>
<text x="8.5" y="78.3">C2</text>
<text x="8.5" y="82.3">1x</text>
<text x="14.4" y="82.3">4.7nF</text>
<text x="25.3" y="82.3">0603</text>
<text x="80.5" y="78.3">R6 R11 R14 R16</text>
<text x="80.5" y="82.3">4x</text>
<text x="86.4" y="82.3">2.49k</text>
<text x="97.3" y="82.3">0603</text>
<text x="152.5" y="78.3">R8</text>
<text x="152.5" y="82.3">1x</text>
<text x="158.4" y="82.3">180k</text>
<text x="168.3" y="82.3">0603</text>
<text x="8.5" y="85.3">Farnell 317263</text>
<text x="80.5" y="85.3">Farnell 1469767</text>
<text x="152.5" y="85.3">Farnell 2447266</text>
<text x="8.5" y="143.8">L1</text>
<text x="80.5" y="143.8">R1 R2 R5 R4 R13 R12</text>
<text x="152.5" y="143.8">R9</text>
<text x="8.5" y="147.8">1x</text>
<text x="14.4" y="147.8">4.7uH</text>
<text x="25.9" y="147.8">WURTH_IND_3.8_3.8_1.65</text>
<text x="80.5" y="147.8">6x</text>
<text x="86.4" y="147.8">1k</text>
<text x="92.3" y="147.8">0603</text>
<text x="152.5" y="147.8">1x</text>
<text x="158.4" y="147.8">20k</text>
<text x="166.3" y="147.8">0603</text>
<text x="8.5" y="150.8">Farnell 1635834</text>
<text x="80.5" y="150.8">Farnell 1469740</text>
<text x="152.5" y="150.8">Farnell 1469774</text>
</g>
</svg>
